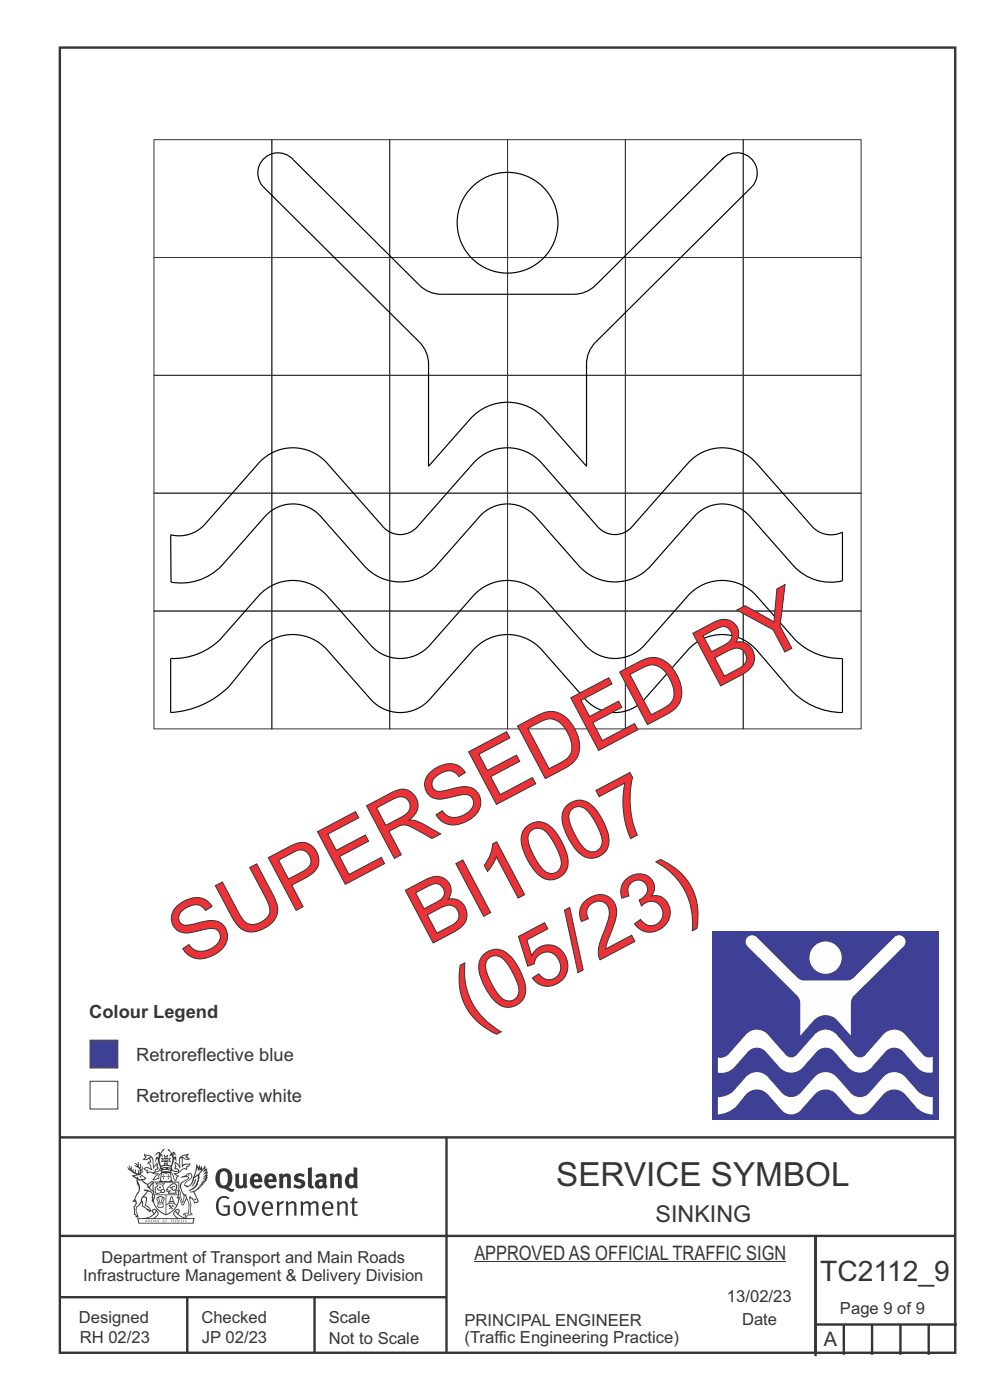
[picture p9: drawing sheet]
<svg xmlns="http://www.w3.org/2000/svg" width="210mm" height="297mm" viewBox="0 0 210 297" stroke-linecap="round" stroke-linejoin="round" font-family="sans-serif">
<g fill="none" stroke="#373435" stroke-width=".21">
<path d="M32.7 29.6h25v25h-25zM57.7 29.6h25v25h-25zM82.7 29.6h25v25h-25zM107.7 29.6h25v25h-25zM132.7 29.6h25v25h-25zM157.7 29.6h25v25h-25zM32.7 54.6h25v25h-25zM57.7 54.6h25v25h-25zM82.7 54.6h25v25h-25zM107.7 54.6h25v25h-25zM132.7 54.6h25v25h-25zM157.7 54.6h25v25h-25z"/>
<path d="M32.7 79.6h25v25h-25zM57.7 79.6h25v25h-25zM82.7 79.6h25v25h-25zM107.7 79.6h25v25h-25zM132.7 79.6h25v25h-25zM157.7 79.6h25v25h-25zM32.7 104.6h25v25h-25zM57.7 104.6h25v25h-25zM82.7 104.6h25v25h-25zM107.7 104.6h25v25h-25zM132.7 104.6h25v25h-25zM157.7 104.6h25v25h-25z"/>
<path d="M32.7 129.6h25v25h-25zM57.7 129.6h25v25h-25zM82.7 129.6h25v25h-25zM107.7 129.6h25v25h-25zM132.7 129.6h25v25h-25zM157.7 129.6h25v25h-25z"/>
</g>
<g fill="none" stroke="#000" stroke-width=".25">
<path d="M153.6 33.4l-27.3 27.1a6.6 6.6 0 0 1-4.6 1.9h-28.1a6.6 6.6 0 0 1-4.6-1.9l-26.8-26.6a4.3 4.3 0 0 0-6-.4 4.3 4.3 0 0 0-.5 6l33.3 33.1a6.6 6.6 0 0 1 1.9 4.7v21.6l8.8-10a10.6 10.6 0 0 1 15.9 0l8.8 10v-21.6a6.6 6.6 0 0 1 2-4.7l33.2-33.1a4.3 4.3 0 0 0-.5-6 4.3 4.3 0 0 0-6 .4M36.2 113.5a7.3 7.3 0 0 0 7.2-2.2l11.4-13a9.7 9.7 0 0 1 14.6 0l11.9 13.5a4.8 4.8 0 0 0 7.2 0l11.9-13.5a9.7 9.7 0 0 1 14.5 0l11.9 13.5a4.8 4.8 0 0 0 7.2 0l11.9-13.5a9.7 9.7 0 0 1 14.6 0l11.8 13.5a5.4 5.4 0 0 0 6.4 1.1v10.3a10.7 10.7 0 0 1-10.4-3.2l-9.2-10.4a7.9 7.9 0 0 0-11.9 0l-9.1 10.4a10.2 10.2 0 0 1-15.3 0l-9.2-10.4a7.9 7.9 0 0 0-11.9 0l-9.1 10.4a10.2 10.2 0 0 1-15.4 0l-9.1-10.4a7.9 7.9 0 0 0-11.9 0l-9.1 10.4a11.9 11.9 0 0 1-10.8 3.5zM36.2 151.2a19.2 19.2 0 0 0 12.4-5.6l6.2-7.7a9.7 9.7 0 0 1 14.6 0l9.2 10.4a8.4 8.4 0 0 0 12.6 0l9.1-10.4a9.7 9.7 0 0 1 14.7 0l9.1 10.4a8.4 8.4 0 0 0 12.6 0l9.2-10.4a9.7 9.7 0 0 1 14.6 0l6.7 7.9a15.1 15.1 0 0 0 11.5 5.4v-11.5a13.8 13.8 0 0 1-10-3.9l-8.2-9.4a9.7 9.7 0 0 0-14.6 0l-9.2 10.4a8.4 8.4 0 0 1-12.6 0l-9.1-10.4a9.7 9.7 0 0 0-14.7 0l-9.1 10.4a8.4 8.4 0 0 1-12.6 0l-9.2-10.4a9.7 9.7 0 0 0-14.6 0l-8 9.2a14.2 14.2 0 0 1-10.6 4.1v11.5"/>
<circle cx="107.7" cy="47.3" r="10.7"/>
</g>
<g fill="none" stroke="#373435" stroke-width=".51">
<path d="M12.7 10.1h189.9v276.9h-189.9zM12.7 241.3h190M94.7 241.4v45.8M12.7 275.2h82M12.7 262.2h190.1M39.7 275.2v12M66.7 275.2v12M173 262.1v25.6M173 281h30M179 281v6.4M185 281v6.4M191 281v6.4"/>
<path d="M197 281v6.4"/>
</g>
<path d="M19.1 229.4h5.9v5.9h-5.9z" fill-rule="evenodd" fill="#fefefe" stroke="#373435" stroke-width=".21"/>
<path d="M19.1 220.7h5.9v5.9h-5.9z" fill-rule="evenodd" fill="#3e4095" stroke="#373435" stroke-width=".21"/>
<g fill="#373435">
<path d="M47 248.7a2.55 2.55 0 0 0 0 2.6l.3 .2a.81 .81 0 0 0 1-1v-.5a1.04 1.04 0 0 0-1.1-1.5zM46.3 248.3a1.82 1.82 0 0 1 2.1-.2 1.82 1.82 0 0 1 .9 1.9 2.29 2.29 0 0 1-.8 1.9l.7 .3h.5l-.2 .6a2.87 2.87 0 0 1-2-.7 2.12 2.12 0 0 1-1.7-3.1z" fill-rule="evenodd"/>
<path d="M49.9 249.1l.8-.2v2a.46 .46 0 0 0 .3 .6 .46 .46 0 0 0 .6-.3v-2.1l.7-.2v2.4l.2 .5-.5 .3-.3-.3a1.02 1.02 0 0 1-1.2 .3 1.02 1.02 0 0 1-.6-1.1z" fill-rule="evenodd"/>
<path d="M54 249.7l-.1 .5h.9a.49 .49 0 0 0-.2-.6 .49 .49 0 0 0-.6 .1zM53.4 249.3a1.34 1.34 0 0 1 1.6-.2 1.34 1.34 0 0 1 .6 1.5v.2h-1.7a.77 .77 0 0 0 .5 .8 .77 .77 0 0 0 .9-.4l.3 .5a1.59 1.59 0 0 1-2 .2 1.59 1.59 0 0 1-.5-2.1z" fill-rule="evenodd"/>
<path d="M57 249.7l-.1 .5h1a.49 .49 0 0 0-.2-.6 .49 .49 0 0 0-.7 .1zM56.4 249.3a1.34 1.34 0 0 1 1.6-.2 1.34 1.34 0 0 1 .7 1.5v.2h-1.8a.77 .77 0 0 0 .5 .8 .77 .77 0 0 0 .9-.4l.4 .5a1.59 1.59 0 0 1-2.1 .2 1.59 1.59 0 0 1-.5-2.1z" fill-rule="evenodd"/>
<path d="M59.2 249.1l.7-.2 .1 .4a.95 .95 0 0 1 1-.3 .95 .95 0 0 1 .7 .8v2.3h-.8v-2.3a.46 .46 0 0 0-.8 .1v2.2h-.8z" fill-rule="evenodd"/>
<path d="M62.6 249.3a1.75 1.75 0 0 1 2-.1l-.2 .5-.6-.2a.43 .43 0 0 0-.6 .3l.4 .3a1.04 1.04 0 0 1 1.2 1.1 1.04 1.04 0 0 1-1.4 1l-1.2-.4 .3-.6 1 .4 .4-.4a.88 .88 0 0 0-1-.5l-.4-.2-.1-.4z" fill-rule="evenodd"/>
<path d="M65.3 247.8l.8-.2 .1 3.8 .3 .2 .1 .4a.88 .88 0 0 1-1 0 .88 .88 0 0 1-.3-1z" fill-rule="evenodd"/>
<path d="M67.8 250.8a.43 .43 0 0 0-.1 .7 .43 .43 0 0 0 .7-.1v-.7zM66.8 249.4a1.7 1.7 0 0 1 2.4 .1v1.8l.3 .4-.4 .5-.5-.4a1.03 1.03 0 0 1-1.7-.1 1.03 1.03 0 0 1 .8-1.5h.7v-.4a.8 .8 0 0 0-1.2 .1z" fill-rule="evenodd"/>
<path d="M70 249.1l.7-.2 .1 .4a.95 .95 0 0 1 1-.3 .95 .95 0 0 1 .7 .8v2.3h-.8v-2.3a.46 .46 0 0 0-.8 .1v2.2h-.8z" fill-rule="evenodd"/>
<path d="M74.3 249.7a1.48 1.48 0 0 0 0 1.7h.5l.2-.1v-1.5l-.3-.2zM75 247.6l.8 .1 .1 4.4h-.7l-.1-.2a1.26 1.26 0 0 1-1.4 0 1.26 1.26 0 0 1-.5-1.3 1.29 1.29 0 0 1 .4-1.4 1.29 1.29 0 0 1 1.4-.1z" fill-rule="evenodd"/>
<path d="M46.4 254.1a1.72 1.72 0 0 1 2.3 0l-.3 .3a1.24 1.24 0 0 0-1.4-.2 1.24 1.24 0 0 0-.6 1.4 1.49 1.49 0 0 0 1.2 1.9l.7-.1v-1.3h-.8l-.1-.4h1.3v1.9a1.93 1.93 0 0 1-2.2 0 1.93 1.93 0 0 1-.7-2.2l.2-.7z" fill-rule="evenodd"/>
<path d="M50.4 255.3a1.65 1.65 0 0 0 .2 2.2 .99 .99 0 0 0 1-1.4 .78 .78 0 0 0-.4-.8 .78 .78 0 0 0-.8 0zM50 255.1a1.33 1.33 0 0 1 1.6-.1 1.33 1.33 0 0 1 .5 1.4 1.31 1.31 0 0 1-1.3 1.6 1.31 1.31 0 0 1-1.2-1.6v-.6z" fill-rule="evenodd"/>
<path d="M52.5 254.9l.4-.1 .9 2.6 .8-2.5h.5l-1.1 3h-.5z" fill-rule="evenodd"/>
<path d="M56.3 255.4l-.2 .7h1.3a.7 .7 0 0 0-.3-.8 .7 .7 0 0 0-.8 .1zM55.9 255.2a1.22 1.22 0 0 1 1.5-.2 1.22 1.22 0 0 1 .5 1.5h-1.8a.93 .93 0 0 0 .5 1 .93 .93 0 0 0 1.1-.2l.2 .3a1.43 1.43 0 0 1-1.8 .1 1.43 1.43 0 0 1-.6-1.7z" fill-rule="evenodd"/>
<path d="M58.7 254.9l.4-.1 .1 .5 .4-.4 .6-.1-.2 .5a.66 .66 0 0 0-.8 .7v1.9h-.4z" fill-rule="evenodd"/>
<path d="M60.6 254.9l.4-.1 .1 .5a.94 .94 0 0 1 1-.5 .94 .94 0 0 1 .8 .8v2.3h-.5l-.1-2.5a.81 .81 0 0 0-1.2 .3v2.2h-.4z" fill-rule="evenodd"/>
<path d="M63.7 254.9l.5-.1 .1 .5 .4-.3a.78 .78 0 0 1 1.1 .3 .9 .9 0 0 1 1-.5 .9 .9 0 0 1 .8 .8v2.3h-.5l-.1-2.5a.67 .67 0 0 0-1.1 .3v2.2h-.5v-2.4l-.4-.2-.7 .3v2.3h-.5z" fill-rule="evenodd"/>
<path d="M69 255.4l-.1 .7h1.3a.7 .7 0 0 0-.3-.8 .7 .7 0 0 0-.9 .1zM68.7 255.2a1.22 1.22 0 0 1 1.5-.2 1.22 1.22 0 0 1 .5 1.5h-1.8a.93 .93 0 0 0 .4 1 .93 .93 0 0 0 1.2-.2l.1 .3a1.44 1.44 0 0 1-1.7 .1 1.44 1.44 0 0 1-.6-1.7z" fill-rule="evenodd"/>
<path d="M71.4 254.9l.5-.1 .1 .5a.94 .94 0 0 1 1-.5 .94 .94 0 0 1 .8 .8v2.3h-.5l-.1-2.5a.81 .81 0 0 0-1.2 .3v2.2h-.4z" fill-rule="evenodd"/>
<path d="M74.7 254.1l.5-.1v.9h.7l-.1 .3h-.6v2.2l.1 .2h.5l.1 .3a.75 .75 0 0 1-1.2-.6v-2.1h-.4v-.3h.4z" fill-rule="evenodd"/>
<path d="M30.8 245.1l1.1 .3-.9 .5h-.4l.6-.5zM31.8 245.6h.2a2.44 2.44 0 0 1 .4 1.9l.1 .5 .7-1-.1 .6 .3 .3a.57 .57 0 0 0-.6 .8l-1-.2-.5 .2 .2-.5-.8-.3 .7-.1 .9 .5 .1-.1-.6-1.3-.2-.2h.5zM30.7 244.6l-.1 .5 .2 .4-.6 .4a1.04 1.04 0 0 0 1.4-.1l.2 .6-.3 .1-.2 .4a.94 .94 0 0 1 .8 1.1l-.2-.1a1.16 1.16 0 0 0-1.5-.1l.3 .4 .4 .2 .1 .5 .2 .1 .1-.2a.94 .94 0 0 1 1.1 .2l.8 .1-1.2 1.2a1.13 1.13 0 0 0 1.2-.2l.4-.1-.1-.4 .5-.8a.83 .83 0 0 0-.6 1.1l-.3-.1-.7 .4 1.1-1.4-.5 .1-.5-.1 1.3-.5-.1-.1-.9 .4v-.3l.2-.2 .3 .1 .1-.3-.2-.4v-.6l-.1-.4-.7 1v-.7a1.42 1.42 0 0 0-1.6-1.8z" fill-rule="evenodd"/>
<path d="M38.5 245.5l.5-.3 .7-.1-.6 .3 .8 .5h-.3zM38.3 245.7l.2-.1 .1 2a1.69 1.69 0 0 1 1.6-.6l-.8 .5 .1 .5a1.1 1.1 0 0 0-1.5 .6l-.1-.5-.2-.2h-.5l.3-.4-.3-.7a1.42 1.42 0 0 1 .8 1.1l.2-.1zM37.1 246.4l.1 1-.2 .3 .1 .4h.5l.1 .2a.96 .96 0 0 1-1.1-.1l-.1 .1a1.06 1.06 0 0 0 1.3 .2v.1a.72 .72 0 0 1-1 .2l.3 .5 .6 .2-.4 .2-.1 .6-.2-.3-.4-1.1-.4-.4 .4 .9a1.54 1.54 0 0 0 .7 1.2l.2-.3a.58 .58 0 0 1 .4-.8l.2-.1h-.3l-.5-.3 .9-.5a.93 .93 0 0 1 1.2-.5v.2l.2-.2 .1-.5a.99 .99 0 0 0 .7-.8l-1.3 .1-.3 .2-.1-1.4 .9 .4 .9-.3h-.4l-.5-.4 .4-.7-.6 .2a1.46 1.46 0 0 0-1.4 2.1v.4l-.2-.4z" fill-rule="evenodd"/>
<path d="M35.6 249.1l.2 .1-.1 .3 .4 .1h-.4v.6l-.1-.6h-.3l.3-.1z" fill-rule="evenodd"/>
<path d="M34.6 249.1l.2 .1v.3l.3 .1h-.3l-.1 .6v-.6h-.4l.4-.1z" fill-rule="evenodd"/>
<path d="M34.3 249a.57 .57 0 0 1 .9 .2 .57 .57 0 0 1 .9-.2l.2 1.4h-.2a.57 .57 0 0 1-.9 0 .69 .69 0 0 1-1.1 0zM34.2 248.3l-.3 2.1-.2 .4h3l-.2-.4-.3-2.1h-.2v.3l-.8-.2-.8 .2v-.3z" fill-rule="evenodd"/>
<path d="M34.2 252.6a.3 .3 0 0 0 .6 0 .3 .3 0 0 0-.6 0zM33.3 251.1l.3 .3-.3 .4a.79 .79 0 0 0 0 1.3l.8-.2-.1-.3a.55 .55 0 0 1-.7-.6l.1-.1 .2 .3 .3 .2 .8-.2-.4-.7 .4-.4-.7 .2zM33 250.9l1.1 .2 .9-.2-.4 .6 .4 1.2a.56 .56 0 0 1-.8 .3l-.2 .1a.73 .73 0 0 1-.9 .1 .73 .73 0 0 1-.3-1v-.4l.6-.3z" fill-rule="evenodd"/>
<path d="M35.6 252l.7-.4a.58 .58 0 0 1 1-.1 .58 .58 0 0 1-.4 .9l-.3-.3a.43 .43 0 0 1 .6-.4 .57 .57 0 0 0-.8 .2l-.2-.1-.3 .1 .4 .2a.55 .55 0 0 0 .9 .4v.5h-1.3l.3-.4-.1-.1-.6 .1 .2-.2-.2-.2zM35.4 252l-.1 .2a.39 .39 0 0 0 .2 .6h.3l-.2 .4h1.9l-.1-.8a.86 .86 0 0 0-.1-1.3 .86 .86 0 0 0-1.3 .4z" fill-rule="evenodd"/>
<path d="M36 255h.8v.2h-.8zM36.4 254l.2 .8h-.4zM36.4 253.7l-.3 .5-.1 .6h-.2v.4l-.7 .4 .2 .1a1.48 1.48 0 0 1 2.1 .2l.2-.1-.6-.5v-.5h-.2l-.1-.6z" fill-rule="evenodd"/>
<path d="M35.8 255.6l.4 .1 .1 .3 .3-.2-.2-.2a.38 .38 0 0 1 .5 .5l-.2-.2-.3 .2 .3 .2-.3 .3-.1-.4-.4 .4-.1-.2 .4-.3-.1-.1-.2 .1z" fill-rule="evenodd"/>
<path d="M34.5 254.2h.2v.2l-.2 .6h-.2zM33.6 255.5h.9v.2a.55 .55 0 0 1-.8 .4v-.2l-.2-.1zM33.4 254.2h.2l.2 .8h-.2zM33.6 255.2h.8l.1 .1h-.8zM33.8 253.9h.5l-.2 1.1h-.1zM33.3 254l-.1 .3 .3 1.1a.48 .48 0 0 0-.1 .6 .48 .48 0 0 0 .5 .2h.5a.49 .49 0 0 0 .2-.8l.3-1.1-.1-.3a1.42 1.42 0 0 0-1.5 0z" fill-rule="evenodd"/>
<path d="M33.7 251.7l.4 .1 .1 .3h-.3z" fill-rule="evenodd"/>
<path d="M41.3 250.3l.3-.2-.2 .8-.6 .8h-.2l.5-.7z" fill-rule="evenodd"/>
<path d="M39.7 249.2l.3-.2 .5 .2a.88 .88 0 0 1-.6 1.1 1.22 1.22 0 0 0-.8 1.3l.5 .2a.72 .72 0 0 0 .9-.4l.5-.8 .2-.6 .8-.6v.2a2.85 2.85 0 0 1-2 2.9l.1 .1a2.13 2.13 0 0 0 1.9-1.5v-.3a2.01 2.01 0 0 0 .3-1.7l1.1-1.3-.4 1 .7-.5-.7 1 .8-.4-.8 .8 .7-.2-.9 .6 .8-.1-.8 .4h.7l-.8 .3 .3 .2h-.4l.2 .3h-.4l.2 .3h-.4l.1 .2-.1 .1a2.16 2.16 0 0 1-2 1l.1 .2 .4-.1a.76 .76 0 0 1 .7 .8l.5 1.2-.6 .2a1.45 1.45 0 0 0-1.1-1.3l.2 1.8-.1 1.8 .4 .3a1.07 1.07 0 0 0-1.2 .4v-.3l-.5-.2a.87 .87 0 0 1 1.1-.1v-.7a4.4 4.4 0 0 0-.6-3.1l-.1-.3h-.2a2.16 2.16 0 0 1-.7-2.2l.3-.3 1.2-.8a.55 .55 0 0 0-.4-.8zM37.8 252.6a.76 .76 0 0 1 .3 1.1l.6 1.6 .4-1.7 .2 .1a.61 .61 0 0 1-.1 .9l-.3 .8-.2 .1-.7-1.6-.3 .1a1.18 1.18 0 0 0 .1-1.4zM41.8 247.7l.2 .8 .3-.6v.6l.4-.5a1.9 1.9 0 0 1-1.2 1.4l-.3 .3zM38.2 249.8l1.4-.1 .2 .1v.3l-.5 .2a1.26 1.26 0 0 0-.9 2l.2 .6a1.84 1.84 0 0 1 .1 2.1l-.4-1.4a.96 .96 0 0 0-.4-1.2l-.4 .2a.78 .78 0 0 1 0 1.3l.1 .3h.4l.4 1.1a.38 .38 0 0 0 .2 .4 .38 .38 0 0 0 .4-.1l.6-1.2a2.94 2.94 0 0 1 .4 2.5l-.1 .4h-.8l-.3 .4v.2l.4-.1 .1 .4 .2 .1a1.02 1.02 0 0 1 1.3-.5v-.4l-.3-.1 .1-1.8-.3-1.3 .1 .1a1.14 1.14 0 0 1 .8 .9 .63 .63 0 0 0 .8-.2 .63 .63 0 0 0-.2-.9l-.6-1.2 .9-.6 .2-.4h.3l-.1-.2h.4l-.1-.3h.3l-.1-.3 .5-.1-.2-.2 .6-.4v-.2h-.2l.4-.5h-.3l.3-.5-.4 .1 .4-.5v-.3l-.3 .2 .2-.7-.1-.2-.4 .3v-.8l-.6 .8-.2-.8-.2 .5-.3-.7-.1 .6-.5-.8-.1 1.4-.6 1.9a1.81 1.81 0 0 1-1 1.4l-.6-.2a1.75 1.75 0 0 1 1.1-1.2 .75 .75 0 0 0 .1-1.3 .75 .75 0 0 0-1.2 .4z" fill-rule="evenodd"/>
<path d="M41.2 254.3h.3l.2 .2-.4 .1z" fill-rule="evenodd"/>
<path d="M29.4 258.6h11.6l-.1 .8h-11.4zM31.3 258.4l.5-.1a2.48 2.48 0 0 0 1.4-1.3l.3 .5-.5 .6-.5 .3zM32.5 256.8l.3-.2 .2 .1-.3 .7zM37.2 257a2.65 2.65 0 0 0 1.8 1.4h-1.1l-.5-.3-.5-.6zM37.4 256.7l.2-.1 .3 .2-.3 .6zM29.2 258.4l.1 1.2h11.8l.2-1.1-.2-.1a4.1 4.1 0 0 1-3.3-.9l.3-.4-.1-.6a1.06 1.06 0 0 0-1.3 1l.2 .4 .6 .5h-4.7l.3-.1a.84 .84 0 0 0 .6-.8 .84 .84 0 0 0-.5-.8l-.3-.2h-.5l-.1 .6 .3 .4a4.2 4.2 0 0 1-3.4 .9z" fill-rule="evenodd"/>
<path d="M31 258.9l.1 .2h-.2zM31 258.7l-.3 .6 .4-.2 .2 .2z" fill-rule="evenodd"/>
<path d="M31.3 258.8h.3v.4a.25 .25 0 0 0 .2-.1 .25 .25 0 0 0-.1-.3h.1a.29 .29 0 0 1 0 .4 .29 .29 0 0 1-.4 0 .29 .29 0 0 1 0-.4z" fill-rule="evenodd"/>
<path d="M32.2 258.8a.22 .22 0 0 1 .3 .2 .22 .22 0 0 1-.3 .2zM32 258.8l.1 .4a.33 .33 0 0 0 .4 0 .33 .33 0 0 0 0-.4 .33 .33 0 0 0-.5 0z" fill-rule="evenodd"/>
<path d="M32.9 258.9l.1 .2h-.2zM32.9 258.7l-.2 .6 .3-.2 .2 .2z" fill-rule="evenodd"/>
<path d="M33.3 258.8h.2l.1 .1 .2-.1-.2 .2 .2 .3-.3-.3-.1 .3h-.1l.2-.3z" fill-rule="evenodd"/>
<path d="M34.7 258.9l.1 .2h-.2zM34.7 258.7l-.3 .6 .4-.2 .2 .2z" fill-rule="evenodd"/>
<path d="M35 258.7l.5 .1h-.2v.5h-.2l.1-.5z" fill-rule="evenodd"/>
<path d="M36.2 258.8l.3-.1-.1 .1v.2h.1h-.1v.3h-.2z" fill-rule="evenodd"/>
<path d="M36.7 258.8h.2v.5h-.2z" fill-rule="evenodd"/>
<path d="M37.3 258.8a.22 .22 0 0 1 .3 .2 .22 .22 0 0 1-.3 .2zM37.1 258.8v.4a.33 .33 0 0 0 .5 0 .33 .33 0 0 0 0-.4 .33 .33 0 0 0-.5 0z" fill-rule="evenodd"/>
<path d="M37.8 258.8l.4-.1-.2 .1v.2h.1h-.1v.2l.2 .1h-.4z" fill-rule="evenodd"/>
<path d="M38.4 258.8h.2l-.1 .4 .2 .1h-.3z" fill-rule="evenodd"/>
<path d="M38.9 258.8h.2v.5h-.2z" fill-rule="evenodd"/>
<path d="M39.3 258.8h.2h-.1l.2 .3-.2 .2-.1-.1v-.1l.2 .1z" fill-rule="evenodd"/>
<path d="M34.2 247.6a1.51 1.51 0 0 1 2 .2 2.67 2.67 0 0 0-2.1 0zM35.7 247.8l.4 .1 .1 .3-.4-.1zM34.6 247.8h.5l.1 .2h-.4zM34 248l.3 .2h-.3zM34.9 247.1l.3-.2 .3 .2zM34.9 245.8l.2 .1v.3h-.2zM35 245.3l.2 .2 .2-.2-.1 .3h-.2zM35.1 246.5h.2l.1 .4-.2-.2-.2 .2zM35.3 245.9l.2-.1v.4h-.2zM34.4 245.9l.3 .1 .1 .2-.4 .1 .2-.2zM35.7 246l.3-.1-.2 .2 .2 .2-.4-.1zM32.7 245.1l1-.5-.1 1-.2-.2-.3 .2-.3 1.1 .5-1 .3 .9a1.84 1.84 0 0 1 .2 1.7l.4 .1a2.48 2.48 0 0 1 2.2 0l.2-.2-.2-.7 .7-1.8 .4 .7-.2-1-.2-.1-.2 .3v-.9l.6 .4-.6-.8-.3 .1-.1 .4-.5-.9-.5-.3 .2 .5 .6 .5-.5 .8 .4-.4a2.06 2.06 0 0 1 0 2.3l-.5-.2-.2-.6 .1-.1 .8 .2-.4-.5 .4-.5-.7 .2-.2-.2 .2-.7-.5 .4-.5-.4 .2 .7-.2 .2-.7-.2 .4 .5-.4 .5 .8-.2 .1 .1-.2 .6-.5 .2a2.02 2.02 0 0 1 0-2.2l.3 .5-.1-.7-.3-.1 .8-1.2-.4 .3-.5 .8-.2-.3a.8 .8 0 0 0-.8 .5z" fill-rule="evenodd"/>
<path d="M29.2 250.3l.3 .1a.61 .61 0 0 1 .8 .4l.3 .2a.8 .8 0 0 1 .6 1l.4 .1 .5 .5a1 1 0 0 1 .5 1.1l-.1 .7v-.5h-.1a.96 .96 0 0 0-.8-1.3l-.2-.2h-.7l-.1-.1-.1 .1 .1 .3h.6l-1.2 1.4-.2 .9-.4 .6a1.33 1.33 0 0 0-.5 1.8l.2 .5a1.26 1.26 0 0 1-.5-1.5l-.1-.3a1.56 1.56 0 0 0 .4-1.7l-.3 .2 .2-.5a3.2 3.2 0 0 0 .7-3zM30.4 254.1h.4a2.06 2.06 0 0 1-.1 1.6l.7 .5 .4 .4-.6-.1-.8-.6-.1-.9a.51 .51 0 0 1 .1-.9zM28.6 249.5a1.52 1.52 0 0 1 2.1 .5l-1.1 .2-.2-.1-.1-.4h-.5zM27.5 247.2v.8l-.3-.4-.1 .1a3.1 3.1 0 0 0 1.9 1.5l-1 .1 .5 .6 .5 .1 .1 1.1a1.84 1.84 0 0 1-.3 2.5l-.4 .9-.3 .4 .2 .1 .4-.1 .1 .4-.2 .5-.3 .2 .1 1.7h.2l.3 .6h.1l.4-.1-.1-.5a1.3 1.3 0 0 1-.1-1.7l.9-1 .1 1.1 .6 .2 .5 .5 .1-.1 .2 .3h.5a1.85 1.85 0 0 0-1.2-1.4l.1-.3a1.39 1.39 0 0 0 0-1.4l-.5-.1 .5-.5a.66 .66 0 0 1 .9-.4 .66 .66 0 0 1 .3 .9l-.1 .4 .2-.1v.2l-.1 .3 .2 .5 .1-.3a2.24 2.24 0 0 0 .1-2.2 .73 .73 0 0 1-.7-.7 .73 .73 0 0 1 .6-.7v-.2a.94 .94 0 0 0-.9 .8 .48 .48 0 0 1-.1-.5 .48 .48 0 0 1 .5-.3l.5-.3a.51 .51 0 0 0-.8 .2l-.5 .2-1-.7 .6-.1 .2-.5-1.2-.7 .5-.5v-.3l-.5 .4 .1-.2a.69 .69 0 0 0 .2-1v.5l-.2 .2v-1.1l-.3-.2 .1 .6-.1 .2-.4-1.3v.7l-.6-.4 .5 .7-.6-.2 .3 .3a1 1 0 0 1 .7 1.4l-.2-.8v.9l-.5-.2v-.7l-.2 .6-.2-.1-.1-.6-.2 .4-.2-.2 .1-.7-.2 .5z" fill-rule="evenodd"/>
<path d="M29.6 249.7l.2-.2 .3 .2z" fill-rule="evenodd"/>
<path d="M32.4 250.7h5.6v2l-.2-.1v-1.7h-5.2v2.5h5.2v-.8l.1 .2-.1 1.1v-.3h-2.5v4a4.1 4.1 0 0 0 2.6-3.6l.1-.1a4 4 0 0 1-2.8 3.9 4.2 4.2 0 0 1-2.8-4.7l.1 1.3 .1-.2a3.8 3.8 0 0 0 2.5 3.4v-4h-2.5l-.2-.9z" fill-rule="evenodd"/>
<circle cx="40" cy="249.3" r=".17"/>
</g>
<path d="M100.6 267.7h66.2" fill="none" stroke="#373435" stroke-width=".21"/>
<path d="M151.1 197.5h48v40h-48z" fill-rule="evenodd" fill="#3e4095"/>
<g fill="#fefefe">
<path d="M152.3 224.3a2.35 2.35 0 0 0 2.3-.6l3.6-4.2a3.1 3.1 0 0 1 4.7 0l3.8 4.3a1.54 1.54 0 0 0 2.3 0l3.8-4.3a3.1 3.1 0 0 1 4.7 0l3.8 4.3a1.54 1.54 0 0 0 2.3 0l3.8-4.3a3.1 3.1 0 0 1 4.6 0l3.8 4.3a1.74 1.74 0 0 0 2.1 .4v3.3a3.4 3.4 0 0 1-3.4-1.1l-2.9-3.3a2.53 2.53 0 0 0-3.8 0l-2.9 3.3a3.3 3.3 0 0 1-4.9 0l-3-3.3a2.53 2.53 0 0 0-3.8 0l-2.9 3.3a3.3 3.3 0 0 1-4.9 0l-2.9-3.3a2.53 2.53 0 0 0-3.8 0l-3 3.3a3.8 3.8 0 0 1-3.4 1.2z" fill-rule="evenodd"/>
<path d="M152.3 232.7a4.5 4.5 0 0 0 3.3-1.3l2.6-2.9a3.1 3.1 0 0 1 4.7 0l2.9 3.3a2.68 2.68 0 0 0 4.1 0l2.9-3.3a3.1 3.1 0 0 1 4.7 0l2.9 3.3a2.68 2.68 0 0 0 4 0l3-3.3a3.1 3.1 0 0 1 4.6 0l3.1 3.4 1.6 .7 1.2 .1v3.7l-1.2-.1-1.6-.8-3.1-3.3a3.1 3.1 0 0 0-4.6 0l-3 3.3a2.68 2.68 0 0 1-4 0l-2.9-3.3a3.1 3.1 0 0 0-4.7 0l-2.9 3.3a2.68 2.68 0 0 1-4.1 0l-2.9-3.3a3.1 3.1 0 0 0-4.7 0 8.8 8.8 0 0 1-3.5 3.5l-1.2 .5-1.2 .2z" fill-rule="evenodd"/>
<path d="M158.6 198.7a1.37 1.37 0 0 1 2 .2l8.5 8.5a2.11 2.11 0 0 0 1.5 .6h9a2.11 2.11 0 0 0 1.5-.6l8.6-8.6a1.37 1.37 0 0 1 1.9 0 1.37 1.37 0 0 1 .1 1.9l-10.6 10.6a2.11 2.11 0 0 0-.6 1.5v6.9l-2.8-3.2a3.4 3.4 0 0 0-5.1 0l-2.8 3.2v-6.9a2.11 2.11 0 0 0-.7-1.5l-10.6-10.6a1.37 1.37 0 0 1 .1-2z" fill-rule="evenodd"/>
<circle cx="175.1" cy="203.2" r="3.4"/>
</g>
<g font-size="17.6" fill="#ed3237">
<text x="90.7" y="200.6" transform="rotate(-28 90.7 200.6)">BI1007</text>
<text x="40" y="205.2" transform="rotate(-28 40 205.2)">SUPERSEDED BY</text>
<text x="100" y="218.1" transform="rotate(-28 100 218.1)">(05/23)</text>
</g>
<text font-size="7.1" fill="#373435" x="118" y="251.6">SERVICE SYMBOL</text>
<text font-size="6" fill="#373435" x="174" y="271.8">TC2112_9</text>
<text font-size="4.9" fill="#373435" x="139.1" y="259.2">SINKING</text>
<g font-size="4.2" fill="#373435">
<text x="100.6" y="267.2">APPROVED AS OFFICIAL TRAFFIC SIGN</text>
<text x="174.7" y="285.6">A</text>
</g>
<g font-size="3.9" fill="#373435">
<text x="18.9" y="215.9">Colour Legend</text>
<text x="28.9" y="225">Retroreflective blue</text>
<text x="28.9" y="233.7">Retroreflective white</text>
</g>
<g font-size="3.5" fill="#373435">
<text x="21.6" y="267.9">Department of Transport and Main Roads</text>
<text x="17.7" y="271.8">Infrastructure Management &amp; Delivery Division</text>
<text x="16.7" y="280.6">Designed</text>
<text x="42.7" y="280.6">Checked</text>
<text x="69.7" y="280.6">Scale</text>
<text x="98.5" y="281.3">PRINCIPAL ENGINEER</text>
<text x="154.2" y="276.2">13/02/23</text>
<text x="157.4" y="281.2">Date</text>
<text x="178.2" y="278.7">Page 9 of 9</text>
<text x="16.9" y="284.8">RH 02/23</text>
<text x="42.8" y="284.8">JP 02/23</text>
<text x="69.7" y="285.2">Not to Scale</text>
<text x="98.5" y="284.8">(Traffic Engineering Practice)</text>
</g>
</svg>
